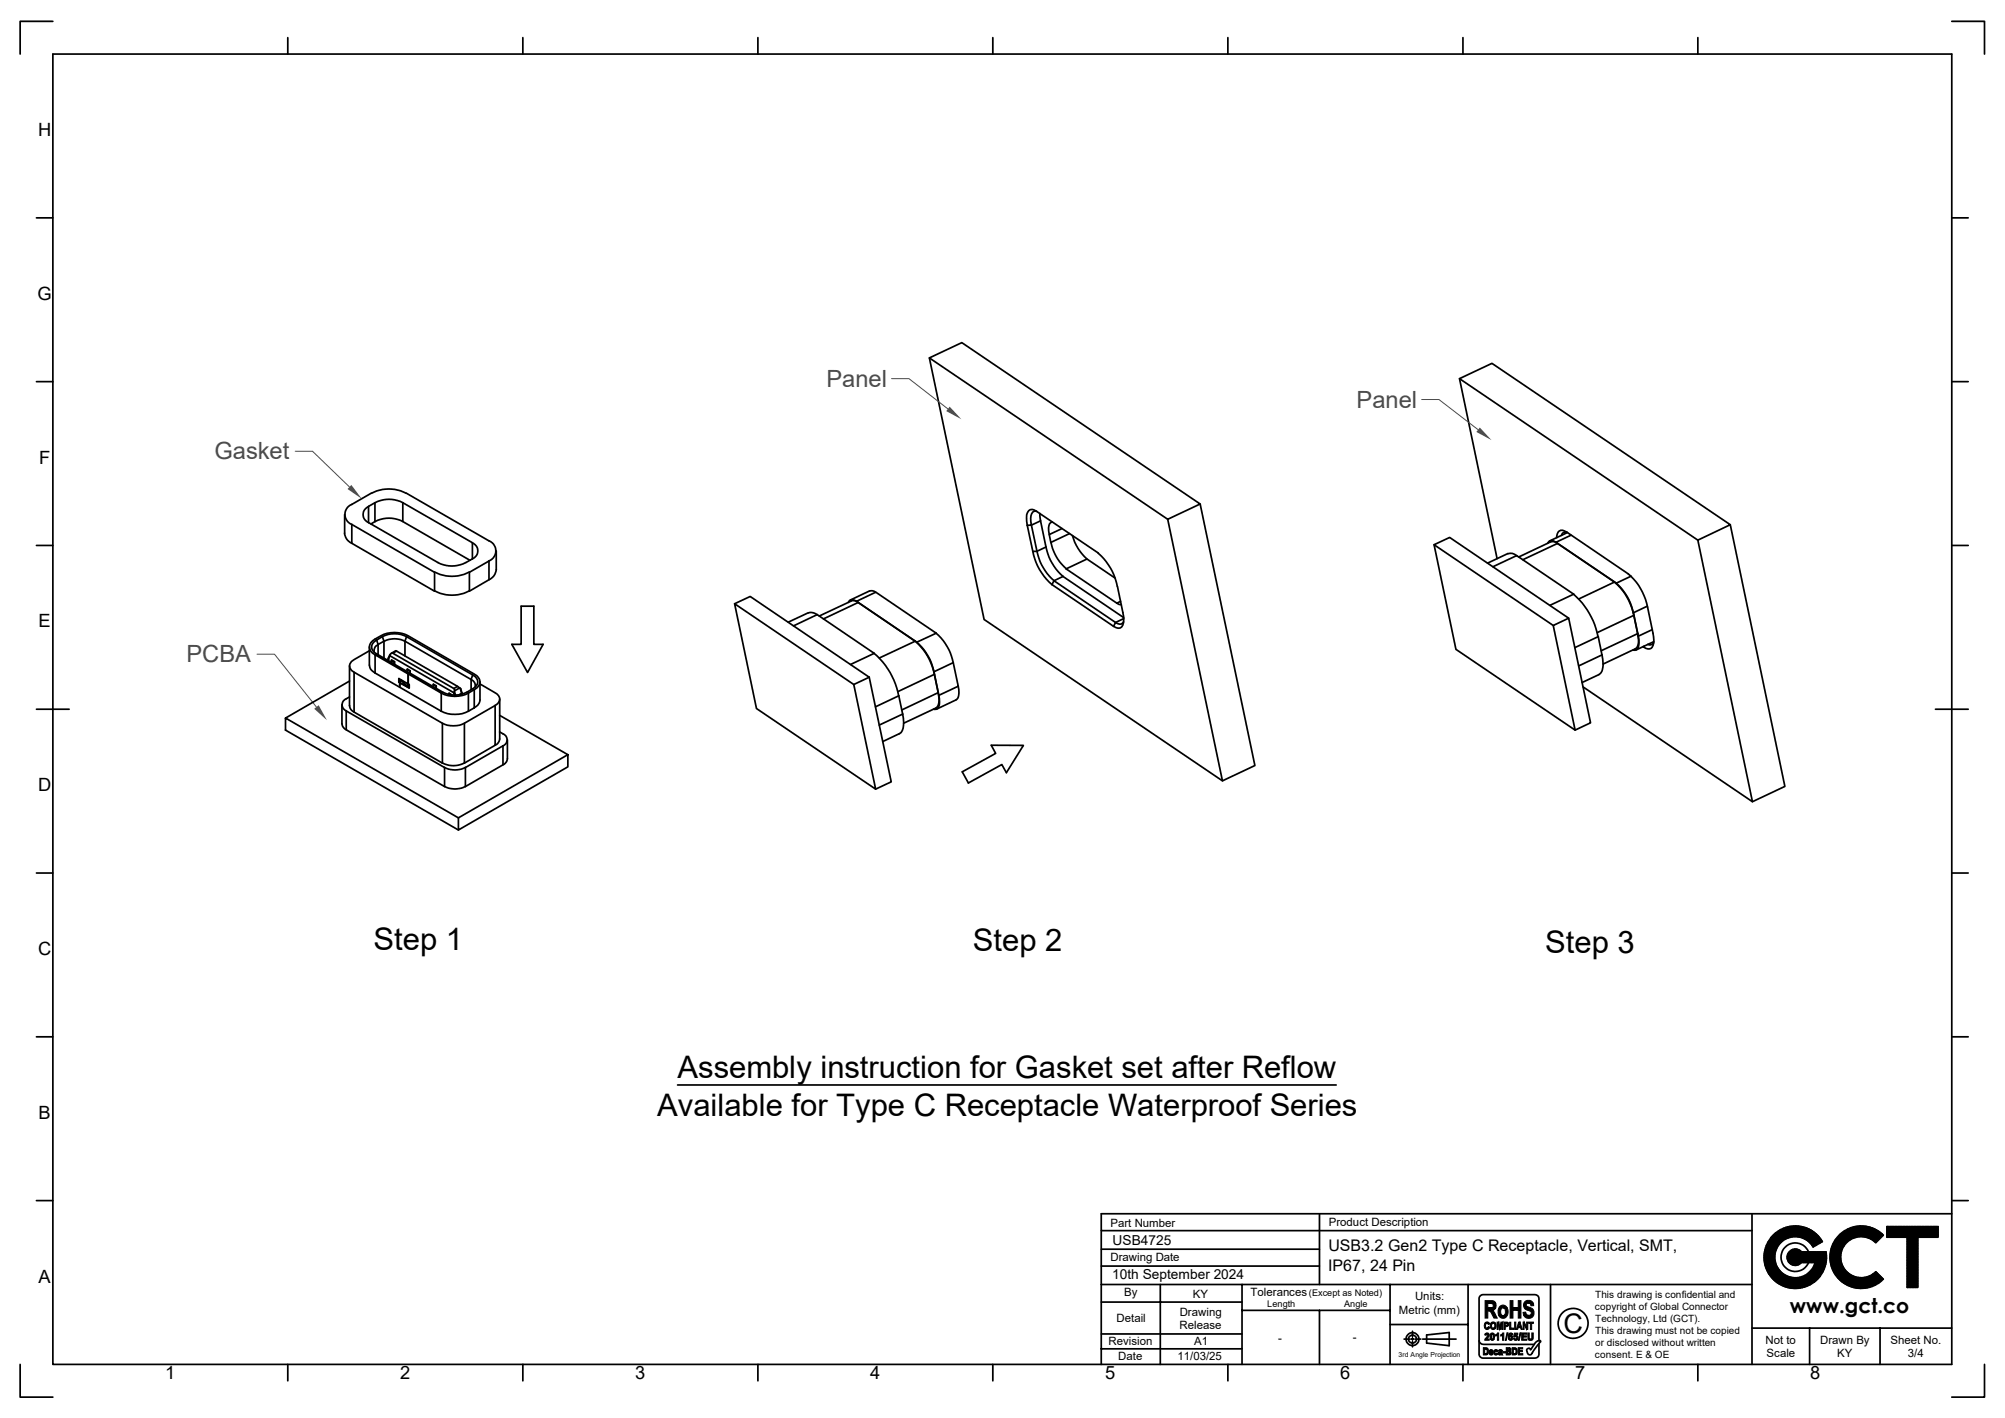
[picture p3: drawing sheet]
<svg xmlns="http://www.w3.org/2000/svg" width="297mm" height="210mm" viewBox="0 0 297 210" stroke-linecap="round" stroke-linejoin="round" font-family="sans-serif">
<g fill="none" stroke="#000" stroke-width=".25">
<path d="M7.8 8h281.3v194.1h-281.3zM7.8 3.2h-4.8v4.8M42.6 5.6v2.4M77.4 5.6v2.4M112.3 5.6v2.4M147.1 5.6v2.4M181.9 5.6v2.4M216.7 5.6v2.4M251.5 5.6v2.4M289.1 3.2h4.9v4.8M5.4 32.3h2.4M289.1 32.3h2.4"/>
<path d="M5.4 56.5h2.4M137.7 53l8.1 38.7 35.3 23.9 4.8-2.2-8.1-38.8M289.1 56.5h2.4M51 79a1.81 1.81 0 0 0 1.1 1.5M51.1 76.2v2.8M52.1 77.7l12.3 7.1v2.8l-12.3-7.1zM54.6 75a1.28 1.28 0 0 0-.8 1.2 1.28 1.28 0 0 0 .8 1.2M54.6 77.4l10.3 5.9a4.7 4.7 0 0 0 5.1-.5M55 73l-2.9 1.7a1.59 1.59 0 0 0-1 1.5 1.59 1.59 0 0 0 1 1.5M55 73.1a5.5 5.5 0 0 1 5.2 0M55.5 74.4l-.9 .6v2.4M55.5 74.4v2.8"/>
<path d="M55.5 77.2l-.6 .4M55.6 74.4a4.4 4.4 0 0 1 4.1 0M55.6 77.2a4.4 4.4 0 0 1 4.1 0M59.7 74.4v2.8l9.9 5.8M59.7 74.4l10.3 6v2.4M60.2 73l12.2 7.1a1.59 1.59 0 0 1 1 1.5 1.59 1.59 0 0 1-1 1.5M152.2 77.8a2.85 2.85 0 0 1 .2-2.2 .85 .85 0 0 1 1.2 .1l9.1 6.2a8.6 8.6 0 0 1 2.8 4.9M152.2 77.8l.8 3.9M153.5 75.7a.66 .66 0 0 0-.8 .7l.1 1.4h-.6M154 76l.1 1.1M155.9 77.3a.74 .74 0 0 0-.6 .9l.4 2.1 2.7-1.3M157.3 78.3l-1.9 .9"/>
<path d="M158.9 79.3a7.3 7.3 0 0 0 2.1 3.5M173 76.9l-35.3-23.9 4.8-2.3 35.3 23.9-4.8 2.3 8.1 38.7M5.4 80.8h2.4M64.4 84.7a5.5 5.5 0 0 0 5.1 0M64.4 87.5a5.5 5.5 0 0 0 5.1 0M69.5 84.8l2.9-1.7v2.8l-2.9 1.7zM70 80.4a1.28 1.28 0 0 1 .8 1.2 1.28 1.28 0 0 1-.8 1.2M73.5 81.6v2.8a1.81 1.81 0 0 1-1.1 1.5M108.8 89.4l17.7 12 3.2 15.5-17.6-12zM108.8 89.4l2.3-1.1 17.7 12M119.7 90.7l-2.9 1.4M119.8 90.8l.6-.1 .7 .3"/>
<path d="M121.1 91l8.4 5.8-3.5 1.6M121.1 91l-3.6 1.7M126.1 89l-4.8 2.2M126.1 89h.5l.5 .2-5.1 2.5M126.9 89.1a.72 .72 0 0 0-1.3 .1M126.9 89.1l2.8-1.4 9 6.1-2.9 1.3zM128.8 87.5l-2.8 1.4M128.8 87.5h.5l.4 .2M129.5 96.8a10.8 10.8 0 0 1 3.6 6.2M135.6 94.9a8.7 8.7 0 0 1 2.8 5M135.6 95l-5.3 2.4M135.8 95.1a7.8 7.8 0 0 1 2.5 4.4"/>
<path d="M138.3 99.5l.8 3.5M138.4 99.9l.6 2.7M138.4 99.9l-5.4 2.5M138.7 93.8a7.8 7.8 0 0 1 2.5 4.3M141.2 98.1l.7 3.5-2.8 1.4M141.2 98.1l-2.9 1.4M153 81.7a8.6 8.6 0 0 0 2.8 4.9M154.9 81a7.8 7.8 0 0 0 2.6 4.4M154.9 81l-.8-3.9-1.3 .7 .8 3.8a7.8 7.8 0 0 0 2.5 4.4l1.4-.6M154.9 81l-1.3 .6-.6 .1M155.7 80.3a6.9 6.9 0 0 0 2.2 3.9M155.8 86.6l.3-.6 9.1 6.2 1.3-.6"/>
<path d="M155.8 86.6l9.2 6.2M157.5 85.4l9 6.1M165.2 85.6l-4.2-2.8-3.1 1.4 7.5 5.1M165.4 89.3l.7 .2M165.5 86.8l.8 3.9a2.74 2.74 0 0 1-.2 2.2 .92 .92 0 0 1-1.1-.1M166 89.1l-.6 .2M166.4 92.1a.7 .7 0 0 1-1.2 .1l-.2 .6M289.1 80.8h2.4M5.4 105h4.8M128.8 100.3l3.2 15.5-2.3 1.1M128.8 100.3l-2.3 1.1M133.1 103l.6 2.8"/>
<path d="M133.1 103l-3.4 1.7M133.7 105.8a3.5 3.5 0 0 1-.2 2.7l-2.7 1.3M133.7 105.8l-3.5 1.6M139 102.6a2.74 2.74 0 0 1-.2 2.1l-4.9 2.4M139 102.6l-5.4 2.5M139.1 103a2.55 2.55 0 0 1-.2 1.9l-.2 .1h-.4M141.9 101.6a1.84 1.84 0 0 1-.3 2.1l-2.9 1.3M142.5 114.3l5-2.7-.7-1.2h4.8l-2.5 4-.7-1.2-5 2.8zM286.7 105h4.8M5.4 129.3h2.4M289.1 129.3h2.4M5.4 153.5h2.4"/>
<path d="M289.1 153.5h2.4M5.4 177.8h2.4M100.4 160.7h97.5M195.5 179.8v10.4M259.5 179.8v22.3M289.1 177.8h2.4M289.1 179.8h-126v22.3M163.1 182.3h96.4M163.1 190.2h96.4M163.1 192.8h20.9M163.1 197.6h20.9M163.1 187.5h32.4"/>
<path d="M163.1 185h32.4M163.1 199.8h20.9M171.9 190.2v11.9M184 190.2v11.9M184 194.1h21.9M195.5 194.1v8M205.9 190.2v11.9M205.9 196.2h11.6M208 198.3h.9M209.1 198.3h.3M209.2 197.2v.8M209.2 198.2v.2"/>
<path d="M209.2 198.7v.8M209.6 198.3h.9M210.7 198.3h5M211.3 197.7l3.4-.4v2l-3.4-.4zM217.5 190.2v11.9M219.1 198.5a.82 .82 0 0 0 1.2 .6h6.9M226.2 199.8a.28 .28 0 0 1 .3-.1 .28 .28 0 0 1 .2 .2l.2-.3a1.57 1.57 0 0 1 1.2-1.1l.1 .2-1.2 1.5a.42 .42 0 0 1-.4 .4 .42 .42 0 0 1-.4-.4zM228 198.5v-6a.68 .68 0 0 0-.9-.8h-6.9a.83 .83 0 0 0-1.1 .6v8a.71 .71 0 0 0 .2 .7 .71 .71 0 0 0 .7 .1h7.1a.71 .71 0 0 0 .7-.1 .71 .71 0 0 0 .2-.8v-1.2M229.7 190.2v11.9M259.5 196.7h29.6M262.7 182.9a4.6 4.6 0 0 1 7.2 1l-1.3 .8a3.1 3.1 0 0 0-4.8-.7 3.1 3.1 0 0 0 .6 4.8 3.1 3.1 0 0 0 4.5-1.8h-2.1a1.2 1.2 0 0 1-1.7 .1 1.2 1.2 0 0 1 0-1.8 1.2 1.2 0 0 1 1.7 .1h3.7a4.6 4.6 0 0 1-5.9 5.2 4.6 4.6 0 0 1-1.9-7.7zM262.9 186l-1.4 1.4"/>
<path d="M262.9 186.3l-1.4 1.3M262.9 186.5l-1.3 1.3M262.9 185.8l-1.5 1.4M262.9 186.7l-1.2 1.3M263 185.5l-1.6 1.6M263 186.9l-1.3 1.2M263 187.1l-1.2 1.2M263.1 185.2l-1.7 1.7M263.1 182.5l-.8 .8M263.1 187.3l-1.2 1.2M263.1 187.4l-1.1 1.2M263.2 187.6l-1.1 1.1"/>
<path d="M263.2 184.7l-1.9 2M263.3 187.7l-1.1 1.2M263.4 187.9l-1.1 1.1M263.5 188l-1.1 1.2M263.6 188.2l-1.1 1.1M263.7 188.3l-1.1 1.1M263.8 182.1l-1.9 1.9M263.8 188.4l-1.1 1.1M263.9 188.5l-1.1 1.1M264.1 188.6l-1.1 1.1M264.2 181.9l-2.6 2.6M264.2 188.7l-1.1 1.1"/>
<path d="M264.4 188.8l-1.2 1.1M264.5 188.9l-1.1 1.1M264.6 181.8l-3.1 3M264.7 189l-1.2 1.1M264.8 189l-1.1 1.2M264.9 181.7l-3.5 3.4M265 189.1l-1.2 1.2M265.2 181.6l-3.8 3.8M265.2 189.2l-1.2 1.2M265.4 189.2l-1.3 1.2M265.5 181.6l-4.2 4.1M265.5 185l-.7 .8"/>
<path d="M265.6 189.2l-1.3 1.3M265.7 181.6l-4.4 4.4M265.8 185l-1.1 1.1M265.8 189.2l-1.3 1.4M266 181.6l-4.7 4.6M266.1 185l-1.4 1.3M266.1 189.2l-1.4 1.4M266.2 181.6l-4.9 4.8M266.3 185l-1.5 1.5M266.3 189.2l-1.5 1.5M266.4 181.6l-1.9 1.9M266.4 185.1l-1.6 1.6"/>
<path d="M266.6 189.2l-1.6 1.5M266.6 185.2l-1.7 1.6M266.6 181.6l-1.7 1.7M266.7 185.3l-1.7 1.7M266.8 181.6l-1.6 1.6M266.8 185.4l-1.7 1.7M266.9 189.1l-1.7 1.7M267 181.7l-1.5 1.5M267.1 185.4l-1.8 1.8M267.2 181.7l-1.4 1.4M267.3 185.4l-1.9 1.9M267.4 188.9l-1.9 1.9"/>
<path d="M267.4 181.8l-1.4 1.3M267.5 185.4l-1.9 2M267.5 181.8l-1.2 1.4M267.7 181.9l-1.3 1.3M267.8 185.4l-2 2M267.9 182l-1.2 1.2M267.9 185.4a2.12 2.12 0 0 0-3.2-.9 2.12 2.12 0 0 0 0 3.4 2.12 2.12 0 0 0 3.2-.9M268 185.4l-2 2M268 182.1l-1.2 1.2M268.1 196.7v5.4M268.2 182.1l-1.2 1.2M268.2 185.4l-1.9 1.9"/>
<path d="M268.4 182.2l-1.2 1.2M268.5 182.3l-1.2 1.2M268.5 185.4l-1.6 1.6M268.6 182.4l-1.1 1.2M268.7 185.4l-1.6 1.6M268.8 182.5l-1.2 1.1M268.9 182.6l-1.1 1.2M268.9 185.4l-1.5 1.6M269 182.7l-1.1 1.2M269.1 182.8l-1.1 1.2M269.2 185.4l-1.6 1.6M269.3 183l-1.2 1.1"/>
<path d="M269.4 183.1l-1.1 1.1M269.4 185.4l-1.6 1.6M269.5 183.2l-1.1 1.1M269.6 183.4l-1.1 1.1M269.6 189l-.9 .9M269.7 185.4l-1.6 1.6M269.7 183.5l-1.1 1.1M269.8 183.6l-.8 .9M269.9 183.8l-.4 .3M269.9 185.4l-1.6 1.6M270 188.3l-1.9 2M270.1 185.4l-1.5 1.6"/>
<path d="M270.2 187.9l-2.6 2.6M270.4 185.4l-1.6 1.6M270.4 187.5l-3.1 3.1M270.4 187.2l-3.4 3.5M270.5 186.9l-3.8 3.9M270.5 185.5l-1.7 1.7M270.5 185.7l-1.9 1.9M270.5 186.6l-4.1 4.2M270.6 185.9l-4.9 4.9M270.6 186.4l-4.5 4.4M270.6 186.1l-4.7 4.7M272.6 186.2l-1.3 1.3"/>
<path d="M272.7 185.9l-1.5 1.5M272.7 186.4l-1.3 1.3M272.7 185.7l-1.5 1.5M272.7 186.6l-1.3 1.3M272.7 186.8l-1.2 1.3M272.8 185.4l-1.7 1.6M272.8 187l-1.2 1.2M272.8 187.2l-1.2 1.2M272.9 185l-1.8 1.8M272.9 187.4l-1.2 1.1M273 187.5l-1.2 1.2M273 187.7l-1.1 1.1"/>
<path d="M273.1 187.8l-1.1 1.1M273.2 184.5l-2.1 2M273.2 188l-1.1 1.1M273.3 182.3l-1.5 1.5M273.3 188.1l-1.1 1.1M273.4 188.2l-1.1 1.1M273.6 188.3l-1.1 1.1M273.7 188.5l-1.1 1.1M273.8 182l-2.3 2.3M273.8 188.6l-1.1 1.1M273.9 188.7l-1.1 1.1M274.1 188.8l-1.2 1.1"/>
<path d="M274.2 181.8l-2.9 2.9M274.2 188.9l-1.1 1.1M274.4 188.9l-1.2 1.2M274.5 181.7l-3.3 3.3M274.6 189l-1.2 1.2M274.7 189.1l-1.2 1.2M274.8 181.6l-3.6 3.7M274.9 189.1l-1.2 1.2M275.1 189.2l-1.2 1.2M275.1 181.6l-4 4M275.3 189.2l-1.3 1.3M275.4 181.6l-4.3 4.2"/>
<path d="M275.5 189.2l-1.3 1.3M275.6 181.6l-4.5 4.5M275.7 189.2l-1.3 1.4M275.8 181.6l-4.7 4.7M276 189.2l-1.4 1.5M276.1 181.6l-2.1 2M276.2 189.2l-1.5 1.5M276.3 181.6l-1.8 1.8M276.5 181.6l-1.6 1.6M276.6 189.1l-1.7 1.6M276.7 181.7l-1.5 1.5M276.9 181.7l-1.4 1.4"/>
<path d="M276.9 189l-1.8 1.8M277.1 181.8l-1.4 1.3M277.2 181.8l-1.3 1.3M277.4 181.9l-1.3 1.3M277.5 188.6l-2.1 2.2M277.6 182l-1.2 1.2M277.7 182l-1.2 1.2M277.9 184a3.1 3.1 0 0 0-4.4 0 3.1 3.1 0 0 0 0 4.3 3.1 3.1 0 0 0 4.4 0l1.1 1.1a4.6 4.6 0 0 1-6.6 0 4.6 4.6 0 0 1 0-6.5 4.6 4.6 0 0 1 6.6 0l-1.1 1.1M277.9 182.1l-1.2 1.2M278 188.4l-2.4 2.4M278 182.2l-1.1 1.2M278.1 188.5l-2.3 2.3"/>
<path d="M278.2 188.7l-2.1 2.1M278.2 182.3l-1.1 1.1M278.3 188.8l-2 2M278.3 182.4l-1.1 1.1M278.4 188.9l-1.8 1.8M278.5 182.5l-1.2 1.1M278.5 196.7v5.4M278.5 189l-1.6 1.6M278.6 182.6l-1.1 1.1M278.7 189.1l-1.4 1.4M278.7 182.7l-1.1 1.1M278.8 189.3l-1.1 1.1"/>
<path d="M278.8 182.8l-1.1 1.1M278.9 189.4l-.7 .7M279.5 181.7h7.6v1.5h-3v7.5h-1.6v-7.5h-3zM279.5 181.7h.1M279.8 181.7l-.3 .2M280 181.7l-.5 .5M280.2 181.7l-.7 .7M280.5 181.7l-1 .9M280.7 181.7l-1.2 1.2M280.9 181.7l-1.4 1.4M281.2 181.7l-1.6 1.5M281.4 181.7l-1.6 1.5"/>
<path d="M281.7 181.7l-1.6 1.5M281.9 181.7l-1.6 1.5M282.1 181.7l-1.5 1.5M282.4 181.7l-1.6 1.5M282.6 181.7l-1.6 1.5M282.9 181.7l-1.6 1.5M283.1 181.7l-1.6 1.5M283.3 181.7l-1.6 1.5M283.5 181.7l-1.5 1.5M283.8 181.7l-1.6 1.5M284 181.7l-1.6 1.5M284.1 183.5l-1.6 1.5"/>
<path d="M284.1 183.7l-1.6 1.6M284.1 183.9l-1.6 1.6M284.1 184.2l-1.6 1.6M284.1 184.4l-1.6 1.6M284.1 184.7l-1.6 1.5M284.1 184.9l-1.6 1.6M284.1 185.1l-1.6 1.6M284.1 185.4l-1.6 1.5M284.1 185.6l-1.6 1.6M284.1 185.8l-1.6 1.6M284.1 186.1l-1.6 1.5M284.1 186.3l-1.6 1.6"/>
<path d="M284.1 186.5l-1.6 1.6M284.1 186.8l-1.6 1.5M284.1 187l-1.6 1.6M284.1 187.2l-1.6 1.6M284.1 187.5l-1.6 1.6M284.1 187.7l-1.6 1.6M284.1 188l-1.6 1.5M284.1 188.2l-1.6 1.6M284.1 188.4l-1.6 1.6M284.1 188.7l-1.6 1.5M284.1 188.9l-1.6 1.6M284.1 189.1l-1.5 1.6"/>
<path d="M284.1 189.4l-1.3 1.3M284.1 189.6l-1.1 1.1M284.1 189.8l-.8 .9M284.1 190.1l-.6 .6M284.1 190.3l-.4 .4M284.1 190.5l-.1 .2M284.2 181.7l-1.7 1.7M284.5 181.7l-2 1.9M284.7 181.7l-2.2 2.2M285 181.7l-2.5 2.4M285.2 181.7l-2.7 2.6M285.4 181.7l-2.9 2.9"/>
<path d="M285.7 181.7l-3.2 3.1M285.9 181.7l-1.6 1.5M286.2 181.7l-1.6 1.5M286.4 181.7l-1.6 1.5M286.6 181.7l-1.5 1.5M286.9 181.7l-1.6 1.5M287.1 181.7l-1.6 1.5M287.1 181.9l-1.4 1.3M287.1 182.1l-1.1 1.1M287.1 182.4l-.9 .8M287.1 182.6l-.7 .6M287.1 182.8l-.4 .4"/>
<path d="M287.1 183.1l-.2 .1M3 202.1v4.8h4.8M42.6 202.1v2.4M77.4 202.1v2.4M112.3 202.1v2.4M147.1 202.1v2.4M181.9 202.1v2.4M216.7 202.1v2.4M251.5 202.1v2.4M294 202.1v4.8h-4.9"/>
<circle cx="209.2" cy="198.3" r=".96"/>
<circle cx="209.2" cy="198.3" r=".59"/>
<circle cx="233" cy="196" r="2.21"/>
</g>
<g fill="#000" stroke="#000" stroke-width=".15">
<path d="M220 197.6h.3l-.1 .1h-.2z" fill-rule="evenodd"/>
<path d="M219.7 199.6l.7 .1-.5 .1v.7h.5l-.1 .1-.6 .1z" fill-rule="evenodd"/>
<path d="M220 195.9l.3-.1 .3 .2h-.4l-.2 .2 .2 .5h.4l-.2 .2h-.2l-.3-.2v-.4z" fill-rule="evenodd"/>
<path d="M220 197.5l.3-.1 .3 .2v.3l-.4 .4h.4v.2h-.7l.5-.7v-.2h-.4z" fill-rule="evenodd"/>
<path d="M220 199.8h.4l.1 .1-.1 .6h-.5h.1a.4 .4 0 0 0 .2-.7z" fill-rule="evenodd"/>
<path d="M220.5 196.5h.1v.2h-.3z" fill-rule="evenodd"/>
<path d="M220.3 196h.3v.1h-.1z" fill-rule="evenodd"/>
<path d="M220 192.6h.8a.62 .62 0 0 1 .8 .4h-1.2v.7h1.1l-.4 .4h-.7v1.1h-.4z" fill-rule="evenodd"/>
<path d="M220.8 196h.4l-.2 .1v.5l.1 .1h.4v.1l-.4 .1-.2-.2-.2-.3z" fill-rule="evenodd"/>
<path d="M220.7 199.9h.3l.2 .3h-.5h.3v-.1l-.4-.1z" fill-rule="evenodd"/>
<path d="M220.9 197.5l.2-.1 .2 .2h-.3l-.1 .1 .1 .6 .3 .1-.2 .1h-.2l-.1-.2-.1-.5z" fill-rule="evenodd"/>
<path d="M220.5 194.1h.7l.6 1.1h-.5l-.5-.9z" fill-rule="evenodd"/>
<path d="M220.9 195.9l.2-.1 .4 .1 .1 .3-.1 .5h-.3l.2-.2-.1-.5z" fill-rule="evenodd"/>
<path d="M221 197.6h.3v.8l-.3-.1 .2-.1v-.5z" fill-rule="evenodd"/>
<path d="M220.7 193h.9v.4l-.1 .3h-1.1h.3a.36 .36 0 0 0 .5-.3 .36 .36 0 0 0-.5-.4z" fill-rule="evenodd"/>
<path d="M221.6 197.7h.2l-.2 .2z" fill-rule="evenodd"/>
<path d="M221.4 199.9h.3l.2 .2-.2 .1v-.1l-.4-.1z" fill-rule="evenodd"/>
<path d="M221.8 197.4h.2v1.1h-.2v-.8h-.2z" fill-rule="evenodd"/>
<path d="M221.8 195.8h.2l-.1 .2v.9h-.1z" fill-rule="evenodd"/>
<path d="M222 195.8l.2 .7-.1 .4-.2-.9z" fill-rule="evenodd"/>
<path d="M222 199.9h.3l.2 .1-.5 .1z" fill-rule="evenodd"/>
<path d="M222.3 197.7h.3l-.3 .2z" fill-rule="evenodd"/>
<path d="M222.3 195.8h.3l-.2 .2-.1 .9h-.2z" fill-rule="evenodd"/>
<path d="M222.6 195.8v1.1h-.2v-.9z" fill-rule="evenodd"/>
<path d="M222.2 193.5a.65 .65 0 0 1 1 .2h-.5a.65 .65 0 0 0-.4 .6 .65 .65 0 0 0 .4 .5h-.7l-.1-.2a1.21 1.21 0 0 1 .3-1.1z" fill-rule="evenodd"/>
<path d="M222.3 197.7l.3-.3h.2v1.1h-.2v-.8z" fill-rule="evenodd"/>
<path d="M223.2 197.4h.2l-.3 1.1h-.1z" fill-rule="evenodd"/>
<path d="M222.8 195.8h.4l.2 .1-.4 .1v.3h.4l-.1 .2h-.3v.4h-.2z" fill-rule="evenodd"/>
<path d="M222.7 193.7h.5a.95 .95 0 0 1 .2 1 .95 .95 0 0 1-1 .5l-.4-.4h.7a.67 .67 0 0 0 0-1.1z" fill-rule="evenodd"/>
<path d="M223.1 196h.4l-.1 .3h-.4h.1a.16 .16 0 0 0 .2-.2 .16 .16 0 0 0-.2-.1z" fill-rule="evenodd"/>
<path d="M223.1 199.6l.7 .1v.1h-.5v.2h.5l-.1 .1 .1 .1h-.5v.3h.5l-.1 .1-.6 .1z" fill-rule="evenodd"/>
<path d="M223.6 195.8h.2v.9h.4v.2h-.6z" fill-rule="evenodd"/>
<path d="M223.6 197.9l.3-.1 .1 .1z" fill-rule="evenodd"/>
<path d="M223.6 197.5l.3-.1 .1 .2h-.3l-.1 .3h.4l-.3 .1a.22 .22 0 0 0 .1 .3h-.3l-.1-.1v-.4z" fill-rule="evenodd"/>
<path d="M223.4 199.8h.4v.2h-.5h.1a.14 .14 0 0 0 .2-.1 .14 .14 0 0 0-.2-.1z" fill-rule="evenodd"/>
<path d="M223.8 197.9h.2l.1 .1v.3l-.3 .2-.3-.2h.4v-.3z" fill-rule="evenodd"/>
<path d="M223.8 197.6h.2l.1 .1h-.2z" fill-rule="evenodd"/>
<path d="M223.7 192.6h.4v1l.8 .5h-.8v1.1h-.4z" fill-rule="evenodd"/>
<path d="M224 199.6h.5l.2 .2h-.5v.7h.5l-.2 .1-.5 .1z" fill-rule="evenodd"/>
<path d="M224.4 195.8h.1v1.1h-.1z" fill-rule="evenodd"/>
<path d="M224.2 198.2l.6 .2-.3 .1z" fill-rule="evenodd"/>
<path d="M224.4 197.8h.3z" fill-rule="evenodd"/>
<path d="M224.3 199.8h.4v.7h-.5h.3l.1-.2-.1-.4z" fill-rule="evenodd"/>
<path d="M224.5 197.9h.3v.5l-.3-.1 .2-.2z" fill-rule="evenodd"/>
<path d="M224.3 197.4h.5v.2h-.3l-.1 .2h.3l.1 .1-.6 .1z" fill-rule="evenodd"/>
<path d="M225.1 197.4h.2l-.3 1.1h-.1z" fill-rule="evenodd"/>
<path d="M225 195.8h.1l-.2 .7 .3 .1h-.3l-.1 .3h-.2z" fill-rule="evenodd"/>
<path d="M225.1 195.8l.4 1.1h-.2l-.1-.3-.3-.1h.3l-.1-.4z" fill-rule="evenodd"/>
<path d="M224.9 192.6h.4v2.6h-.4v-1.1l-.8-.5h.8z" fill-rule="evenodd"/>
<path d="M224.9 199.6h.7v.2h-.5v.2h.4v.2h-.4v.3h.5v.2h-.7z" fill-rule="evenodd"/>
<path d="M225.6 195.8h.2v1.1h-.2z" fill-rule="evenodd"/>
<path d="M225.8 195.8l.3 .7v.4l-.3-.7z" fill-rule="evenodd"/>
<path d="M225.6 194.4l.4-.1 .1 .4 .3 .1h-.7z" fill-rule="evenodd"/>
<path d="M225.4 197.4h.7v.2h-.5v.2h.5v.2h-.5v.3h.6v.2h-.8z" fill-rule="evenodd"/>
<path d="M226.1 195.8h.2v1.1h-.2z" fill-rule="evenodd"/>
<path d="M225.9 192.8a.8 .8 0 0 1 1.2 .2h-.7a.28 .28 0 0 0-.3 .3 .28 .28 0 0 0 .3 .3h.1a.83 .83 0 0 1 .7 1.3 .83 .83 0 0 1-1.5-.1h.7a.37 .37 0 0 0 .4-.4 .37 .37 0 0 0-.4-.3 .8 .8 0 0 1-.5-1.3z" fill-rule="evenodd"/>
<path d="M226.3 197.4h.2v.8l.2 .1h-.4z" fill-rule="evenodd"/>
<path d="M226.4 193h.7l.1 .4h-.4l-.1-.3z" fill-rule="evenodd"/>
<path d="M226.9 197.4h.2v.9l-.2 .2h-.4l-.1-.2h.4l.1-.1z" fill-rule="evenodd"/>
<path d="M226.4 195.8h.7v.2h-.2v.9h-.2v-.9h-.3z" fill-rule="evenodd"/>
<path d="M220.6 200h.3l-.2 .2h.5v.1h-.5l.1 .2h.3l-.1 .1-.1 .1-.3-.2z" fill-rule="evenodd"/>
<path d="M220.9 200.5l.1-.1 .2 .1z" fill-rule="evenodd"/>
<path d="M221.3 200h.3l-.1 .1v.3l.3 .1-.1 .1-.1 .1-.3-.1z" fill-rule="evenodd"/>
<path d="M221.7 200.4h.2l-.1 .1h-.2z" fill-rule="evenodd"/>
<path d="M222 200.6h.4l-.3 .1z" fill-rule="evenodd"/>
<path d="M222 200.3h.3a.14 .14 0 0 0-.1 .1 .14 .14 0 0 0 0 .1h.3l.1 .2-.6-.1z" fill-rule="evenodd"/>
<path d="M222.3 200h.2v.5h-.3l.2-.2h-.4l.4-.1z" fill-rule="evenodd"/>
<path d="M222.7 200.2h.3v.2h-.3z" fill-rule="evenodd"/>
<path d="M223.4 200.2h.4l.1 .1-.1 .2h-.5h.2a.15 .15 0 0 0 .2-.2 .16 .16 0 0 0-.3-.1z" fill-rule="evenodd"/>
</g>
<path d="M52 71.8l1.6 2.1-2.1-1.5z" fill="#4b4b4b"/>
<path d="M43.7 66.8h2.6l5.5 5.3" fill="none" stroke="#4b4b4b" stroke-width=".15"/>
<path d="M46.5 105l.7-.6 1.2 2.3z" fill="#4b4b4b"/>
<path d="M38.1 96.9h2.6l6.2 7.8" fill="none" stroke="#4b4b4b" stroke-width=".15"/>
<g fill="none" stroke="#000" stroke-width=".25">
<path d="M216.2 56.1l5.6 26.6M230.6 79.6a.88 .88 0 0 1 .4-1 .88 .88 0 0 1 1.1 .2l9.1 6.2a8.8 8.8 0 0 1 2.9 4.9l.8 3.9a2.29 2.29 0 0 1-.3 2.2 1 1 0 0 1-1.1-.2M232.1 78.8l-.5 .1-.3 .4M232.2 78.9l-2.6 1.2M232.7 79.3l-2.2 1M251.5 80l-35.3-23.9 4.8-2.3 35.3 23.9-4.8 2.3 8.1 38.7M256.3 77.7l8.1 38.8-4.8 2.2-25.1-17M77.2 89.8h1.9v5.6h1.4l-2.4 4.2-2.3-4.2h1.4zM212.4 80.7l3.3 15.5 17.6 11.9M221.1 83.9l3.6-1.6 8.4 5.7-3.5 1.6M224.6 82.3l-.6-.3h-.6l-3.1 1.4M225 82.5l4.7-2.3h.6l.4 .3-5.1 2.4"/>
<path d="M230.1 92.6l2.3-1 3.2 15.4-2.3 1.1zM230.5 80.3a.74 .74 0 0 0-1.2 .2M230.5 80.3l8.9 6.1 2.2-1.1M232.4 91.6l-17.7-12-2.3 1.1 17.7 11.9M233.1 88a11.2 11.2 0 0 1 3.6 6.3M233.3 95.9l3.4-1.6 .6 2.7M233.9 88.7l5.3-2.5a8.8 8.8 0 0 1 2.8 4.9M237.3 97l.1 .6a2.31 2.31 0 0 1-.6 2.3l-2.4 1.2M237.3 97l-3.5 1.6M239.4 86.4a7.8 7.8 0 0 1 2.5 4.3M242 91.1l.6 2.7M242 91.1l-5.4 2.6"/>
<path d="M242.6 93.8a2.19 2.19 0 0 1-.3 2.3l-4.8 2.2M242.6 93.8l-5.4 2.6M242.7 94.2l.1 .9a1.08 1.08 0 0 1-.6 1.2h-.3M243.4 95.8h.1M243.5 95.7v.1M244 89.8l-2 .9 .7 3.5M244.8 93.2l-2.1 1M244.9 95.2a.62 .62 0 0 1-.8 .2M245 95l-2.6 1.3"/>
</g>
<path d="M140.7 60.2l1.7 1.9-2.2-1.2z" fill="#4b4b4b"/>
<path d="M132.1 56.1h2.5l5.8 4.5" fill="none" stroke="#4b4b4b" stroke-width=".15"/>
<path d="M219.2 63.3l1.7 1.9-2.2-1.2z" fill="#4b4b4b"/>
<path d="M210.6 59.2h2.5l5.8 4.4" fill="none" stroke="#4b4b4b" stroke-width=".15"/>
<g fill="none" stroke="#000" stroke-width=".25">
<path d="M51.8 98.6v5.9M52.5 99.6v5.9l13 7.5v-5.9M54.7 96.4l-2.2 1.3a.98 .98 0 0 0-.7 .9 .98 .98 0 0 0 .7 1l13 7.5a3.7 3.7 0 0 0 3.3 0l4.5-2.6M54.7 95.8l.1 3 .3 .5 .4 .4M55.5 99.7l9.9 5.6M55.6 97a1.22 1.22 0 0 1-.9-1.2 1.22 1.22 0 0 1 .9-1.2 4.7 4.7 0 0 1 4.9-.4l9.8 5.6a1.21 1.21 0 0 1 .8 1.2 1.21 1.21 0 0 1-.8 1.1l-.9 .5M55.6 97v2.7M55.8 94.8a1.08 1.08 0 0 0-.7 1 1.08 1.08 0 0 0 .7 1l4.9 2.9-.2 .1-4.9-2.8M55.8 94.8l.2 .6M56 95.4v1.6M56 95.5a.95 .95 0 0 0-.6 1.1M56.6 94.3a4 4 0 0 1 3.6 0"/>
<path d="M56.6 94.3l-.8 .5M56.6 94.3l.3 .7M56.9 95l-.9 .4M56.9 95v2.5M56.9 95a3.3 3.3 0 0 1 3.1 0M57.5 97.6h.1M57.6 97.4v.1M57.6 97.6v.3M57.7 97l-.2 .4v.4M57.8 97.1l-.2 .5M58 97.8v.3M58.2 96.7l.5-.3 9.1 5.2"/>
<path d="M58.4 98.1l-.4-.3 .4 .2v.4M58.4 98v.3M58.7 96.4h-.1l-.6 .4M60 95v2.1M60.2 94.3l-.2 .7 9.8 5.6M60.2 94.3l9.8 5.7M60.3 99.2v.2M60.5 99.8v1.5l-1.4-.8 .1 1.3v-.7l1.4 .8v-.5l-.1-.1v-1.5M60.7 99.4l-.4-.2v-.1l.4 .2v.4M60.7 99.3v.4M70 100a1.08 1.08 0 0 1 .8 1 1.08 1.08 0 0 1-.8 1 4.1 4.1 0 0 1-4.4 .5l-4.9-2.8-.2 .1 4.9 2.8M70 100l-.2 .6"/>
<path d="M42.3 106.3l25.6 14.8M50.7 104.4v2.8l.2 .5 .4 .4M51.3 105.3v2.8l14.5 8.4v-2.8M51.3 105.3l14.5 8.4M51.8 103.2l-.5 .3a.95 .95 0 0 0-.6 .9 .95 .95 0 0 0 .6 .9M51.8 104.5l.2 .6 .5 .4M51.8 100.9l-9.5 5.4v1.8l25.6 14.8M59.1 100.5v.5l.1 .1v-.2M59.1 101h.1M59.2 100.9l.2-.2 .1 .1 .7 .7M59.3 100.9v.2l1.3 .8M59.3 100.9l.1-.1h.1l.7 .7"/>
<path d="M59.4 100.7l-.1 .1M60.5 101.3v.3l-.3-.1M60.5 101.6h-.1M64.2 101.4v.3M64.6 101.6l-.4-.3 .4 .3v.3M64.6 101.6v.3M65.4 105.3a4.6 4.6 0 0 0 4 0M65.4 102.6a4.4 4.4 0 0 0 4 0M65.4 102.6v2.7M65.5 113a3.5 3.5 0 0 0 3.3 0M65.8 113.6a3.3 3.3 0 0 0 3.1 0M65.8 116.5a3.3 3.3 0 0 0 3.1 0"/>
<path d="M66.5 102.7v.1M66.7 102.9l-.2-.2 .5 .2M67.2 102.6l.1 .3M67.2 102l-9-5.3a.37 .37 0 0 0-.4 .4l9.4 5.5M67.2 102l.1 .3M67.3 102.4l.2 .5M67.3 102.3l-.1 .3M67.3 102.3l.8-.4 .3 .8M68.1 101.9l-.3-.3-.6 .4M68.2 101.9l.2 .8M68.4 102.7v.1M68.4 102.7l-.3 .2"/>
<path d="M68.4 102.6l.1 .2M69.4 102.6v2.7M69.8 100.6a.95 .95 0 0 1 .6 1.2M69.8 100.6v1.5M70.3 104.8l-.9 .5M70.3 102.1v2.7M71.1 101.3l2.2 1.3a.99 .99 0 0 1 .7 .9 .99 .99 0 0 1-.7 1M71.1 101v2.8l-.3 .6-.5 .4M73.3 104.5v5.9l-4.5 2.6v-5.9M74 108.4l.5 .3a.95 .95 0 0 1 .6 .9 .95 .95 0 0 1-.6 .9M74 103.5v5.9l-.2 .6-.5 .4M74 105.9l10.1 5.9-16.2 9.3v1.8l16.2-9.3v-1.8"/>
<path d="M74.5 110.5v2.8l-5.6 3.2v-2.8M74.5 110.5l-5.6 3.2M75.2 109.6v2.8l-.2 .5-.5 .4"/>
</g>
<g font-size="4.6">
<text x="55.3" y="140.7">Step 1</text>
<text x="144.1" y="140.8">Step 2</text>
<text x="228.9" y="141.1">Step 3</text>
<text x="100.4" y="159.7">Assembly instruction for Gasket set after Reflow</text>
<text x="97.4" y="165.2">Available for Type C Receptacle Waterproof Series</text>
</g>
<text font-size="4" x="231.6" y="197.4">C</text>
<g font-size="3.5" fill="#4b4b4b">
<text x="122.4" y="57.3">Panel</text>
<text x="201" y="60.4">Panel</text>
<text x="31.7" y="68">Gasket</text>
<text x="27.6" y="98.1">PCBA</text>
</g>
<text font-size="3" x="265.1" y="194.4">www.gct.co</text>
<g font-size="2.7">
<text x="5.6" y="20.1">H</text>
<text x="5.6" y="44.4">G</text>
<text x="5.8" y="68.6">F</text>
<text x="5.7" y="92.9">E</text>
<text x="5.6" y="117.2">D</text>
<text x="5.6" y="141.4">C</text>
<text x="5.7" y="165.7">B</text>
<text x="5.7" y="189.9">A</text>
<text x="24.5" y="204.3">1</text>
<text x="59.3" y="204.3">2</text>
<text x="94.1" y="204.2">3</text>
<text x="128.9" y="204.2">4</text>
<text x="163.7" y="204.2">5</text>
<text x="198.5" y="204.2">6</text>
<text x="233.3" y="204.2">7</text>
<text x="268.2" y="204.2">8</text>
</g>
<g font-size="2.4">
<text x="196.8" y="185.3">USB3.2 Gen2 Type C Receptacle, Vertical, SMT,</text>
<text x="196.7" y="188.2">IP67, 24 Pin</text>
</g>
<g font-size="2">
<text x="164.8" y="184.4">USB4725</text>
<text x="164.7" y="189.4">10th September 2024</text>
</g>
<g font-size="1.7">
<text x="164.5" y="181.7">Part Number</text>
<text x="196.8" y="181.6">Product Description</text>
<text x="164.5" y="186.8">Drawing Date</text>
<text x="166.5" y="192">By</text>
<text x="185.2" y="191.9">Tolerances</text>
<text x="165.4" y="195.8">Detail</text>
<text x="174.7" y="196.8">Release</text>
<text x="174.8" y="194.8">Drawing</text>
<text x="176.7" y="192.2">KY</text>
<text x="207.2" y="194.5">Metric (mm)</text>
<text x="209.6" y="192.6">Units:</text>
<text x="164.2" y="199.2">Revision</text>
<text x="165.6" y="201.4">Date</text>
<text x="174.4" y="201.4">11/03/25</text>
<text x="176.9" y="199.2">A1</text>
<text x="189.4" y="198.7">-</text>
<text x="200.4" y="198.6">-</text>
<text x="261.5" y="199">Not to</text>
<text x="261.7" y="200.9">Scale</text>
<text x="269.6" y="199">Drawn By</text>
<text x="272.2" y="200.9">KY</text>
<text x="280" y="199">Sheet No.</text>
<text x="282.6" y="200.9">3/4</text>
</g>
<g font-size="1.5">
<text x="236.3" y="194">copyright of Global Connector</text>
<text x="236.3" y="192.2">This drawing is confidential and</text>
<text x="236.3" y="195.8">Technology, Ltd (GCT).</text>
<text x="236.3" y="197.6">This drawing must not be copied</text>
<text x="236.3" y="201.2">consent. E &amp; OE</text>
<text x="236.3" y="199.4">or disclosed without written</text>
</g>
<g font-size="1.4">
<text x="193.9" y="191.9">(Except as Noted)</text>
<text x="187.7" y="193.6">Length</text>
<text x="199.1" y="193.6">Angle</text>
</g>
<text font-size="1" x="207.2" y="200.9">3rd Angle Projection</text>
</svg>
